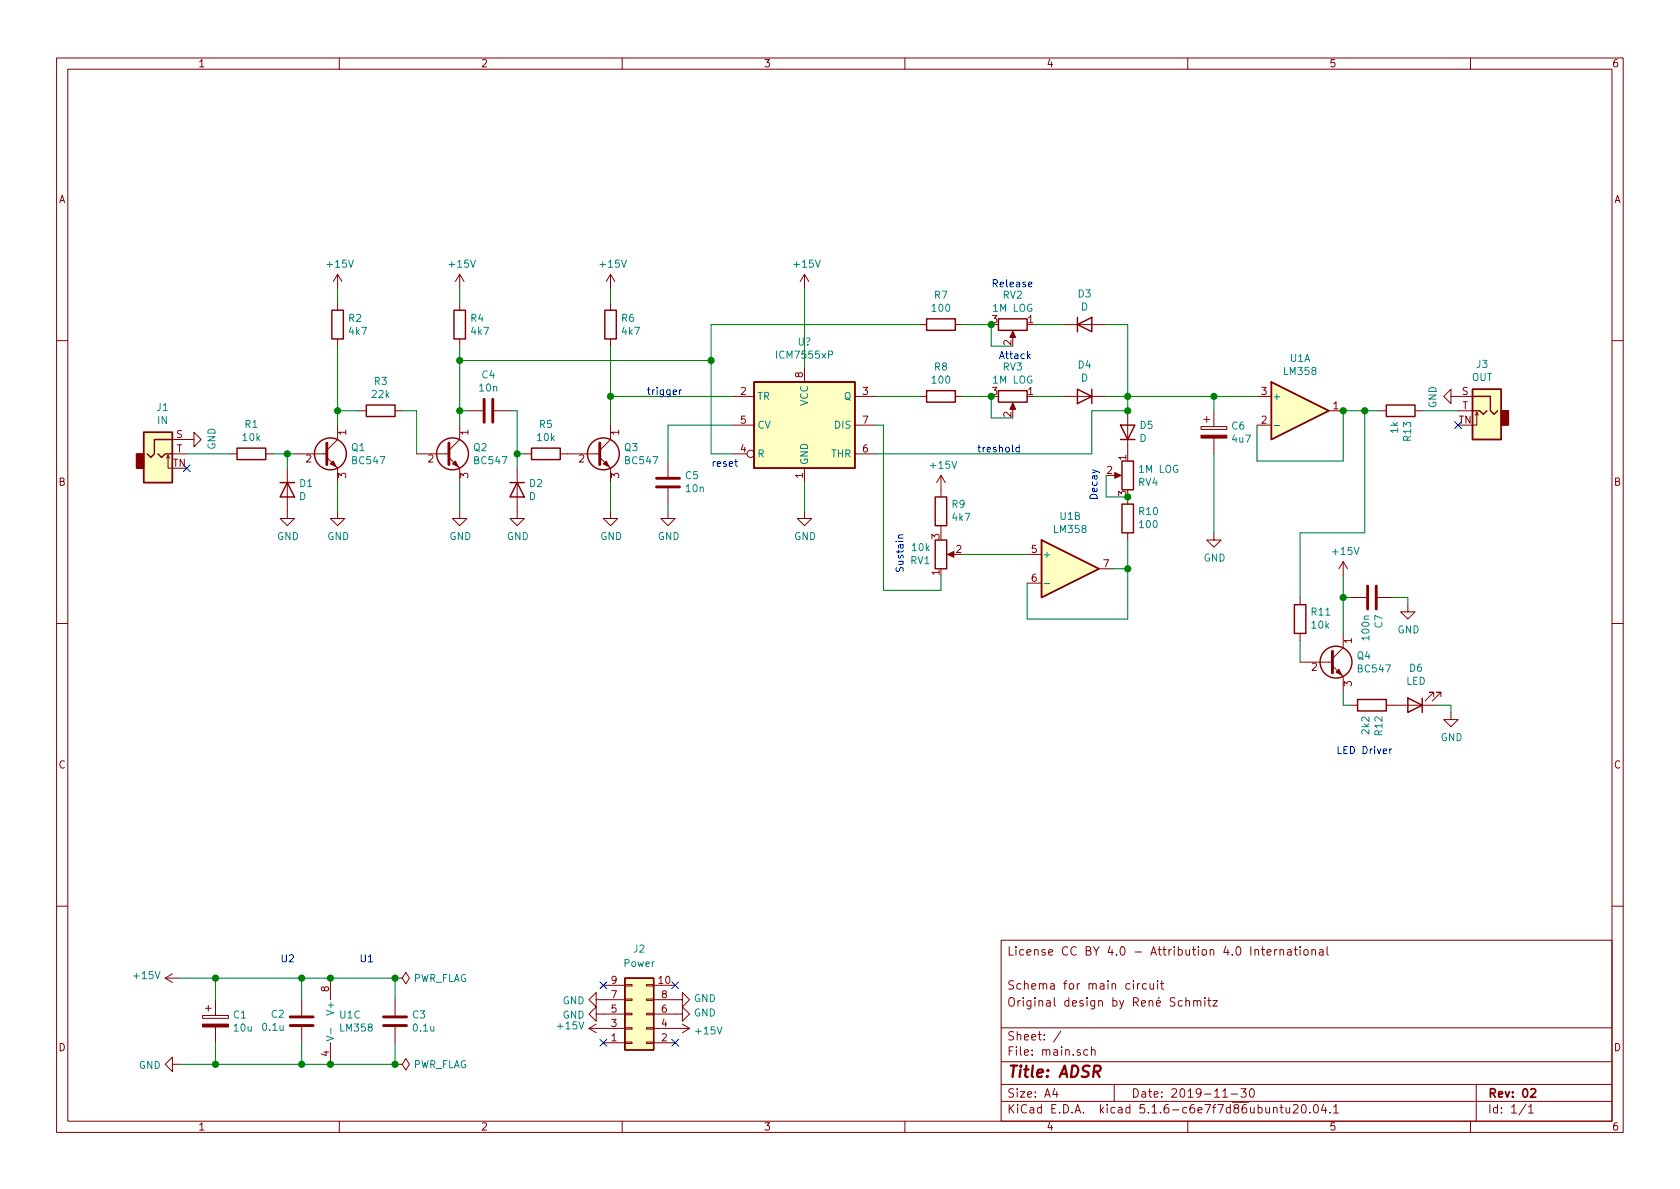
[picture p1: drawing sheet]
<svg xmlns="http://www.w3.org/2000/svg" width="297mm" height="210mm" viewBox="0 0 297 210" stroke-linecap="round" stroke-linejoin="round" font-family="sans-serif">
<g fill="none" stroke="#840000" stroke-width=".18">
<path d="M10 10.3h277v189.9h-277zM12 12.2h273v186.1h-273zM60 10.3v1.9M110 10.3v1.9M160 10.3v1.9M210 10.3v1.9M260 10.3v1.9M59.7 48.5l-.8 1.3M59.7 48.5v2.5M59.7 53.6v1.3M59.7 59.9v1.3M59.7 48.5l.8 1.3"/>
<path d="M81.3 48.5v2.5M81.3 53.6v1.3M81.3 59.9v1.3M81.3 48.5l-.8 1.3M81.3 48.5l.7 1.3M107.9 48.5l-.7 1.3M107.9 48.5v2.5M107.9 53.6v1.3M107.9 59.9v1.3M107.9 48.5l.8 1.3M142.2 48.5l-.7 1.3M142.2 48.5v2.5"/>
<path d="M142.2 48.5l.8 1.3M162.6 57.4h1.2M168.9 57.4h1.3M179.1 58.9v1M188 57.4h7.6M10 60.2h2M30.5 77.7h3.8v-1.3l1.3 1.3-1.3 1.3v-1.3M59.7 75.2v2.5l-1.9 1.9M63.5 72.6h1.3M69.8 72.6h1.3M81.3 75.2v2.5l-1.9 1.9M82.5 72.6h2.8"/>
<path d="M87.4 72.6h2.8M107.9 75.2v2.5l-1.9 1.9M129.5 75.2h3.8M129.5 70.1h3.8M142.2 65v2.6M151.1 75.2h3.8M151.1 70.1h3.8M162.6 70.1h1.2M168.9 70.1h1.3M179.1 71.6v1M188 70.1h7.6M199.4 72.6v7.7"/>
<path d="M212.3 75.4h4.6v.5h-4.6zM212.9 74.2h1M213.4 73.7v1M214.6 72.6v2.8M214.6 77.5v2.8M222.2 75.2h2.6M222.2 70.1h2.6M234.9 72.6h2.6M243.8 72.6h1.3M250.2 72.6h1.3M256.5 70.1v-1.3l-1.2 1.3 1.2 1.3v-1.3h3.8M257.8 72.6h2.5"/>
<path d="M261.1 72.9l-.2 .5M261.4 73.4l-.3-.5v2.3h-.8M285 60.2h2M29.5 81l.2-.5v2.3h.8M29.7 80.5l.3 .5M30.5 80.3h2.5M40.6 80.3h1.3M47 80.3h1.3M50.8 82.8v8.9h1.3l-1.3 1.3-1.3-1.3h1.3M52.1 80.3h5.7M57.8 80.9l1.9 1.9v2.5M59.7 90.4v1.3h1.3l-1.3 1.3-1.3-1.3h1.3"/>
<path d="M73.7 80.3h5.7M79.4 80.9l1.9 1.9v2.5M81.3 90.4v1.3h1.2l-1.2 1.3-1.3-1.3h1.3M91.4 82.8v8.9h1.3l-1.3 1.3-1.2-1.3h1.2M92.7 80.3h1.3M99.1 80.3h6.9M106 80.9l1.9 1.9v2.5M107.9 90.4v1.3h1.3l-1.3 1.3-1.2-1.3h1.2M118.1 90.4v1.3h1.3l-1.3 1.3-1.3-1.3h1.3M118.1 81.5v2.8M118.1 86.4v2.7M129.5 80.3h2.6"/>
<path d="M142.2 90.4v1.3h1.3l-1.3 1.3-1.2-1.3h1.2M142.2 82.8v2.5M151.1 80.3h3.8M166.4 84.1l-.8 1.2M166.4 84.1v3.8M166.4 93v1.2M166.4 84.1l.7 1.2M167.9 98h1M181.6 98h2.5M196.8 84.1h1.1M199.4 87.9v1.2M199.4 94.2v1.3"/>
<path d="M214.6 94.2v1.3h1.3l-1.3 1.3-1.2-1.3h1.2M237.5 99.3v2.5M237.5 99.3l-.8 1.3M237.5 99.3l.8 1.3M10 110.3h2M181.6 103.1h2.5M194.3 100.6h2.5M229.9 105.7v1.2M229.9 112v1.3M229.9 117.1h5.7M235.6 117.7l1.9 1.9v2.6M237.5 112v2.5l-1.9 2"/>
<path d="M238.8 105.7h2.8M243.6 105.7h2.8M248.9 106.9v1.3h1.3l-1.3 1.3-1.3-1.3h1.3M285 110.3h2M238.8 124.7h1.2M245.1 124.7h8.9M253.5 123.2v-.8h-.8h.8l-1.5 1.5M254.8 123.2v-.8h-.8h.8l-1.6 1.5M256.5 126v1.2h1.3l-1.3 1.3-1.2-1.3h1.2M10 160.2h2M29.2 173l1.3 .7M29.2 173h2.5"/>
<path d="M30.5 172.2l-1.3 .8M35.8 179.6h4.6v.5h-4.6zM36.3 178.3h1M36.8 177.8v1M38.1 176.8v2.8M53.3 176.8v2.8M58.4 173v3.8M69.8 173h1.3l.7-1 .6 1-.6 1-.7-1M69.8 173h.1M69.8 176.8v2.8M105.4 176.8v-1.3l-1.3 1.3 1.3 1.2v-1.2h5.1M105.4 179.3v-1.3l-1.3 1.3 1.3 1.3v-1.3h5.1"/>
<path d="M106.7 174.2h3.8M110.5 174.1h1.3v.3h-1.3zM110.5 176.7h1.3v.2h-1.3zM110.5 179.2h1.3v.2h-1.3zM114.3 174.1h1.3v.3h-1.3zM114.3 176.7h1.3v.2h-1.3zM114.3 179.2h1.3v.2h-1.3zM115.6 179.3h5v-1.3l1.3 1.3-1.3 1.3v-1.3M115.6 176.8h5v-1.3l1.3 1.3-1.3 1.2v-1.2M115.6 174.2h3.8M177 166.3h108v32h-108zM201.1 173.9v1"/>
<path d="M201.5 173.9l-.4 .3M202.7 174l-.4-.1-.3 .3 .1 .6h.6M203.3 173.9v.8a.37 .37 0 0 0 .7 .1M204 173.9v1M204.7 173.4v.2M204.7 173.9v1M205.2 173.9h.6M205.4 173.4v1.3l.4 .2M209 177l-.4-.1-.3 .3 .2 .6h.5M209.7 177.1l.2-.2 .4 .1v.9M209.7 176.4v1.5M211 177.1l.1-.1a.37 .37 0 0 1 .6 .1v.8"/>
<path d="M211 176.9v1M211.7 177.1l.2-.2 .3 .1 .1 .9M213 176.4v.2M213 176.9v1M213.5 176.9h.6M213.7 176.4v1.3l.4 .2M214.5 176.9h.7l-.7 1h.7M223 167.9h.6M223.2 167.4v1.3l.4 .2M224 168.4l.7-.1v-.3l-.5-.1-.2 .2 .1 .7h.6M225.4 167.9v1M225.8 167.9l-.4 .3"/>
<path d="M226.3 168l.2-.1 .4 .1v.9M226.3 167.9v1M227.7 168h.5l.1 .9M228.3 168.3h-.5l-.2 .2 .2 .4 .5-.1M228.8 167.9h.6M229 167.4v1.3l.4 .2M229.9 167.4v.2M229.9 167.9v1M230.6 168l.2-.1 .4 .1v.8l-.2 .1-.4-.1zM232 168l.2-.1 .3 .1 .1 .9M232 167.9v1M233.3 168h.6v.9"/>
<path d="M233.9 168.3h-.4l-.3 .2 .3 .4 .4-.1M234.6 167.4v1.3l.3 .2M285 160.2h2M30.5 188.2v-1.3l-1.3 1.3 1.3 1.3v-1.3h1.2M38.1 181.6v2.8M53.3 181.6v2.8M58.4 184.4v3.8M60 198.3v1.9M69.8 188.2h1.3l.7-1 .6 1-.6 1-.7-1M69.8 188.2h.1M69.8 181.6v2.8M104.1 181.9h6.4"/>
<path d="M104.1 181.9l1.3 .7M105.4 181.1l-1.3 .8M106.7 184.4h3.8M110 198.3v1.9M110.5 181.7h1.3v.3h-1.3zM110.5 184.3h1.3v.2h-1.3zM114.3 181.7h1.3v.3h-1.3zM114.3 184.3h1.3v.2h-1.3zM115.6 181.9h6.3M115.6 184.4h3.8M120.6 181.1l1.3 .8M121.9 181.9l-1.3 .7"/>
<path d="M160 198.3v1.9M177 194.8h108M177 191.8h108M177 187.8h108M177 181.8h108M186.5 192.5l-.4 1h1M186.8 193v1M187.6 182.3l-1.3 2M192.3 185.7l-.4-.1-.3 .3 .1 .6 .2 .1 .4-.1M193 185.7l.2-.1 .3 .1 .1 .9M193 185.1v1.5M197 191.8v3"/>
<path d="M210 198.3v1.9M216.2 194h.8M217.7 193.5h1.1M219.4 192.5h.9l-.5 .6 .5 .1v.7l-.3 .1-.6-.1M221.1 192.6l.2-.1a.8 .8 0 0 1 .5 .8 .8 .8 0 0 1-.5 .7 1 1 0 0 1-.2-1.4zM225.2 196l.2-.2 .3 .1 .1 .9M226.3 195.8h.6M226.5 195.3v1.3l.4 .2M227.4 195.8l.1 .9 .3 .1 .2-.1M228 195.8v1M228.7 195.5l.2-.2h.3l.3 .5-.9 1h.9M230.2 195.5l.4-.2a.94 .94 0 0 1 0 1.5l-.5-.3v-.6z"/>
<path d="M231.6 196.7v.1M232.4 195.4l.2-.1a.8 .8 0 0 1 .5 .8 .8 .8 0 0 1-.5 .7 1 1 0 0 1-.2-1.4zM234 195.2l-.3 1.1h.9M234.4 195.8v1M235.2 196.7v.1M235.8 195.8l.4-.5v1.5M235.8 196.8h.9M260 198.3v1.9M261 191.8v6.5M269.8 195.2l-1.2 2M270.3 195.8l.4-.5v1.5M270.3 196.8h.8"/>
<circle cx="132.7" cy="80.3" r=".63"/>
</g>
<path d="M270.7 192.7l.2-.2h.3l.3 .5-.9 1h.9" fill="none" stroke="#840000" stroke-width=".3"/>
<path d="M193.4 189.5h.8a.56 .56 0 0 0 .4-.5 .56 .56 0 0 0-.3-.6h-.8l-.2 2" fill="none" stroke="#840000" stroke-width=".41"/>
<path d="M225.3 75.3h1M184.6 103.2h1M57.7 183.2l1.3 .4-1.3 .5M58.5 181.8v1" fill="none" stroke="#008484" stroke-width=".18"/>
<g fill="#840000" stroke="#840000" stroke-width=".18">
<path d="M35.8 181.1h4.6v.5h-4.6z"/>
<path d="M197.1 83.6l1.1 .5-1.1 .5z"/>
<path d="M167.5 98l1.2-.5v1z"/>
<path d="M179.1 71.2l.5 1.2h-1z"/>
<path d="M236.2 118.9l.5-.5 .5 1z"/>
<path d="M80 82l.5-.5 .5 1z"/>
<path d="M212.3 77h4.6v.5h-4.6z"/>
<path d="M107.2 81.5l.5 1-1-.5z"/>
<path d="M58.4 82l.5-.5 .5 1z"/>
<path d="M179.1 58.5l.5 1.2h-1z"/>
</g>
<g fill="none" stroke="#840000" stroke-width=".51">
<path d="M57.8 78.4v3.8M79.4 78.4v3.8M85.6 70.6v4.1M87.1 70.6v4.1M106 78.4v3.8M116.1 84.6h4M116.1 86.1h4M235.6 115.2v3.8M241.8 103.6v4.1M243.3 103.6v4.1M51.3 179.8h4.1M67.8 179.8h4.1"/>
<path d="M51.3 181.4h4.1M67.8 181.4h4.1"/>
</g>
<g fill="none" stroke="#840000" stroke-width=".25">
<path d="M58.7 54.9h2v5h-2zM80.3 54.9h2v5h-2zM106.9 54.9h2.1v5h-2.1zM163.8 56.4h5.1v2h-5.1zM176.5 56.4h5.1v2h-5.1zM190.5 57.4l2.5-1.3v2.6zM190.5 56.1v2.6M25.4 76.4h5.1v8.9h-5.1zM30.5 77.7h-3.2v2.6l-.6 .6-.7-.6M41.9 79.2h5.1v2.1h-5.1zM64.8 71.6h5v2.1h-5zM94 79.2h5.1v2.1h-5.1z"/>
<path d="M133.3 67.6h17.8v15.2h-17.8zM163.8 69.1h5.1v2h-5.1zM176.5 69.1h5.1v2h-5.1zM190.5 68.8l2.5 1.3-2.5 1.3zM193 68.8v2.6M198.1 75.2h2.6l-1.3 2.5zM198.1 77.7h2.6M224.8 67.6l10.1 5-10.1 5.1zM245.1 71.6h5.1v2.1h-5.1zM260.3 68.8h5.1v8.9h-5.1zM260.3 72.6h1.3l.7 .7 .6-.7M260.3 70.1h3.2v2.5l.7 .7 .6-.7"/>
<path d="M27.9 80.3l.7 .6 .6-.6h1.3M49.5 85.3h2.6M50.8 85.3l1.3 2.6h-2.6zM90.2 85.3h2.5M91.4 85.3l1.3 2.6h-2.5zM165.4 95.5h2v5.1h-2zM165.4 87.9h2v5.1h-2zM184.1 95.5l10.2 5.1-10.2 5.1zM198.4 89.1h2v5.1h-2zM198.4 81.5h2v5.1h-2zM228.9 106.9h2v5.1h-2zM240 123.7h5.1v2h-5.1z"/>
<path d="M248.9 123.4l2.6 1.3-2.6 1.3zM251.5 123.4v2.6M110.5 173h5.1v12.7h-5.1z"/>
<circle cx="58.4" cy="80.3" r="2.82"/>
<circle cx="80" cy="80.3" r="2.82"/>
<circle cx="106.7" cy="80.3" r="2.82"/>
<circle cx="236.2" cy="117.1" r="2.82"/>
</g>
<g fill="#ffffc2" stroke="#ffffc2" stroke-width=".18">
<path d="M224.8 67.6l10.1 5-10.1 5.1z"/>
<path d="M184.1 95.5l10.2 5.1-10.2 5.1z"/>
<path d="M133.3 67.6h17.8v15.2h-17.8z"/>
<path d="M260.3 68.8h5.1v8.9h-5.1z"/>
<path d="M25.4 76.4h5.1v8.9h-5.1z"/>
<path d="M110.5 173h5.1v12.7h-5.1z"/>
</g>
<g fill="#840000" stroke="#840000" stroke-width=".25">
<path d="M265.4 72.6h1.3v2.6h-1.3z"/>
<path d="M24.1 80.3h1.3v2.5h-1.3z"/>
</g>
<g fill="none" stroke="#008400" stroke-width=".18">
<path d="M59.7 51v2.6M81.3 51v2.6M107.9 51v2.6M142.2 51v14M162.6 57.4h-36.9v22.9h3.8M170.2 57.4h5.1v3.8h3.8M182.9 57.4h5.1M195.6 57.4h3.8v15.2h-6.4v7.7h-38.1M59.7 61.2v14M59.7 72.6h3.8M71.1 72.6h2.6v7.7M81.3 72.6h1.2"/>
<path d="M81.3 61.2v14M81.3 63.7h44.4M90.2 72.6h1.2v10.2M107.9 70.1h21.6M107.9 61.2v14M129.5 75.2h-11.4v6.3M154.9 70.1h7.7M154.9 75.2h1.3v29.2h10.2v-2.6M170.2 70.1h5.1v3.8h3.8M182.9 70.1h5.1M195.6 70.1h26.6M214.6 70.1v2.5"/>
<path d="M241.3 72.6v21.6h-11.4v11.5M243.8 72.6h-6.3v8.9h-15.3v-6.3M251.5 72.6h6.3M33 80.3h7.6M48.3 80.3h3.8M50.8 80.3v2.5M59.7 85.3v5.1M81.3 85.3v5.1M91.4 80.3h1.3M107.9 85.3v5.1M118.1 89.1v1.3M142.2 85.3v5.1"/>
<path d="M170.2 98h11.4M195.6 84.1v3.8h3.8M199.4 95.5v14h-17.8v-6.4M214.6 80.3v13.9M196.8 100.6h2.6M229.9 113.3v3.8M237.5 101.8v10.2M237.5 105.7h1.3M246.4 105.7h2.5v1.2M237.5 122.2v2.5h1.3M254 124.7h2.5v1.3M31.7 173h38.1v3.8"/>
<path d="M38.1 173v3.8M53.3 173v3.8M38.1 184.4v3.8M53.3 184.4v3.8M69.8 184.4v3.8h-38.1"/>
</g>
<path d="M181.9 50.3l.5-.1v-.3h-.4l-.1 .2v.6h.5M120.2 68.9v.9M120.5 68.9l-.3 .3M180.2 79.1h-.3l-.3 .2 .1 .6h.5M180.2 78.7v1.2M181.8 62.9l.4 .5M182.2 62.6l-.5 .5M129.9 81.6h.5M130.1 81.2v1.1l.3 .2M245.7 132.4v.9M246.1 132.4l-.4 .3" fill="none" stroke="#0000c2" stroke-width=".18"/>
<g fill="#008400" stroke="#008400" stroke-width=".25">
<circle cx="58.4" cy="188.2" r=".51"/>
<circle cx="175.3" cy="70.1" r=".51"/>
<circle cx="108" cy="70.1" r=".51"/>
<circle cx="241.3" cy="72.6" r=".51"/>
<circle cx="69.9" cy="173" r=".51"/>
<circle cx="58.4" cy="173" r=".51"/>
<circle cx="237.5" cy="72.6" r=".51"/>
<circle cx="53.3" cy="173" r=".51"/>
<circle cx="81.3" cy="72.6" r=".51"/>
<circle cx="199.4" cy="70.1" r=".51"/>
<circle cx="125.7" cy="63.7" r=".51"/>
<circle cx="199.4" cy="87.9" r=".51"/>
<circle cx="59.7" cy="72.6" r=".51"/>
<circle cx="199.4" cy="72.6" r=".51"/>
<circle cx="53.3" cy="188.2" r=".51"/>
<circle cx="81.3" cy="63.7" r=".51"/>
<circle cx="38.1" cy="173" r=".51"/>
<circle cx="214.6" cy="70.1" r=".51"/>
<circle cx="69.9" cy="188.2" r=".51"/>
<circle cx="50.8" cy="80.3" r=".51"/>
<circle cx="38.1" cy="188.2" r=".51"/>
<circle cx="175.3" cy="57.4" r=".51"/>
<circle cx="199.4" cy="100.6" r=".51"/>
<circle cx="237.5" cy="105.7" r=".51"/>
<circle cx="91.4" cy="80.3" r=".51"/>
</g>
<path d="M257.2 74.6l1.2 1.2M258.4 74.6l-1.2 1.2M32.4 82.2l1.2 1.2M33.6 82.2l-1.2 1.2M106.1 173.6l1.2 1.2M107.3 173.6l-1.2 1.2M118.8 173.6l1.2 1.2M120 173.6l-1.2 1.2M106.1 183.8l1.2 1.2M107.3 183.8l-1.2 1.2M118.8 183.8l1.2 1.2M120 183.8l-1.2 1.2" fill="none" stroke="#000084" stroke-width=".18"/>
<text font-size="2.8" fill="#840000" x="178" y="190.5">Title: ADSR</text>
<g font-size="2.1" fill="#840000">
<text x="178" y="169">License CC BY 4.0 - Attribution 4.0 International</text>
<text x="178" y="178">Original design by René Schmitz</text>
<text x="178" y="175">Schema for main circuit</text>
<text x="178" y="184">Sheet: /</text>
<text x="178" y="186.7">File: main.sch</text>
<text x="178" y="196.9">KiCad E.D.A. kicad 5.1.6-c6e7f7d86ubuntu20.04.1</text>
<text x="178" y="194.1">Size: A4</text>
<text x="200" y="194.1">Date: 2019-11-30</text>
<text x="263" y="194.1">Rev: 02</text>
<text x="263" y="196.9">Id: 1/1</text>
</g>
<g font-size="1.8" fill="#840000">
<text x="35" y="11.9">1</text>
<text x="85" y="11.9">2</text>
<text x="135" y="11.9">3</text>
<text x="185" y="11.9">4</text>
<text x="235" y="11.9">5</text>
<text x="285" y="11.9">6</text>
<text x="10.4" y="35.9">A</text>
<text x="285.4" y="35.9">A</text>
<text x="175.4" y="57.1">3</text>
<text x="181.8" y="57.1">1</text>
<text x="178.8" y="61.1" transform="rotate(-90 178.8 61.1)">2</text>
<text x="131" y="69.8">2</text>
<text x="142" y="66.8" transform="rotate(-90 142 66.8)">8</text>
<text x="152.6" y="69.8">3</text>
<text x="175.4" y="69.8">3</text>
<text x="181.8" y="69.8">1</text>
<text x="223" y="69.8">3</text>
<text x="258.5" y="69.8">S</text>
<text x="31.2" y="77.5">S</text>
<text x="61.2" y="76.9" transform="rotate(-90 61.2 76.9)">1</text>
<text x="82.8" y="76.9" transform="rotate(-90 82.8 76.9)">1</text>
<text x="109.5" y="76.9" transform="rotate(-90 109.5 76.9)">1</text>
<text x="131" y="74.9">5</text>
<text x="152.6" y="74.9">7</text>
<text x="178.8" y="73.8" transform="rotate(-90 178.8 73.8)">2</text>
<text x="223" y="74.9">2</text>
<text x="235.7" y="72.4">1</text>
<text x="257.9" y="74.9">TN</text>
<text x="258.5" y="72.4">T</text>
<text x="30.6" y="82.5">TN</text>
<text x="31.2" y="80">T</text>
<text x="54.1" y="81.8">2</text>
<text x="75.7" y="81.8">2</text>
<text x="102.4" y="81.8">2</text>
<text x="131" y="80">4</text>
<text x="152.6" y="80">6</text>
<text x="195.7" y="83.8">2</text>
<text x="199.1" y="81.4" transform="rotate(-90 199.1 81.4)">1</text>
<text x="10.4" y="85.9">B</text>
<text x="61.2" y="84.6" transform="rotate(-90 61.2 84.6)">3</text>
<text x="82.8" y="84.6" transform="rotate(-90 82.8 84.6)">3</text>
<text x="109.5" y="84.6" transform="rotate(-90 109.5 84.6)">3</text>
<text x="142" y="84.6" transform="rotate(-90 142 84.6)">1</text>
<text x="199.1" y="87.7" transform="rotate(-90 199.1 87.7)">3</text>
<text x="285.4" y="85.9">B</text>
<text x="166.1" y="95.3" transform="rotate(-90 166.1 95.3)">3</text>
<text x="166.1" y="101.7" transform="rotate(-90 166.1 101.7)">1</text>
<text x="169.1" y="97.8">2</text>
<text x="182.4" y="97.8">5</text>
<text x="195.1" y="100.3">7</text>
<text x="182.4" y="102.9">6</text>
<text x="239" y="113.8" transform="rotate(-90 239 113.8)">1</text>
<text x="231.9" y="118.6">2</text>
<text x="239" y="121.4" transform="rotate(-90 239 121.4)">3</text>
<text x="10.4" y="135.9">C</text>
<text x="285.4" y="135.9">C</text>
<text x="108.1" y="174">9</text>
<text x="116.5" y="174">10</text>
<text x="58.2" y="175.4" transform="rotate(-90 58.2 175.4)">8</text>
<text x="108.1" y="179.1">5</text>
<text x="108.1" y="176.5">7</text>
<text x="117" y="179.1">6</text>
<text x="117" y="176.5">8</text>
<text x="10.4" y="185.9">D</text>
<text x="108.1" y="184.1">1</text>
<text x="108.1" y="181.6">3</text>
<text x="117" y="184.1">2</text>
<text x="117" y="181.6">4</text>
<text x="285.4" y="185.9">D</text>
<text x="58.2" y="186.8" transform="rotate(-90 58.2 186.8)">4</text>
<text x="35" y="199.9">1</text>
<text x="85" y="199.9">2</text>
<text x="135" y="199.9">3</text>
<text x="185" y="199.9">4</text>
<text x="235" y="199.9">5</text>
<text x="285" y="199.9">6</text>
</g>
<g font-size="1.8" fill="#008484">
<text x="58" y="47.3">+15V</text>
<text x="79.6" y="47.3">+15V</text>
<text x="106.2" y="47.3">+15V</text>
<text x="140.5" y="47.3">+15V</text>
<text x="165.3" y="52.8">R7</text>
<text x="177.4" y="52.8">RV2</text>
<text x="190.7" y="52.6">D3</text>
<text x="61.7" y="56.9">R2</text>
<text x="61.8" y="59.2">4k7</text>
<text x="83.3" y="56.9">R4</text>
<text x="83.4" y="59.2">4k7</text>
<text x="109.9" y="56.9">R6</text>
<text x="110.1" y="59.2">4k7</text>
<text x="164.9" y="55.1">100</text>
<text x="175.7" y="55.1">1M LOG</text>
<text x="191.1" y="54.9">D</text>
<text x="137.6" y="63.4">ICM7555xP</text>
<text x="141.1" y="61.1">U?</text>
<text x="165.3" y="65.5">R8</text>
<text x="177.4" y="65.5">RV3</text>
<text x="190.7" y="65.2">D4</text>
<text x="228.1" y="64">U1A</text>
<text x="261.1" y="65.1">J3</text>
<text x="65.8" y="70.4">22k</text>
<text x="66.2" y="68.1">R3</text>
<text x="84.8" y="69.2">10n</text>
<text x="85.2" y="66.9">C4</text>
<text x="133.9" y="70.7">TR</text>
<text x="142.9" y="71.8" transform="rotate(-90 142.9 71.8)">VCC</text>
<text x="149.3" y="70.7">Q</text>
<text x="164.9" y="67.8">100</text>
<text x="175.7" y="67.8">1M LOG</text>
<text x="191.1" y="67.5">D</text>
<text x="224.9" y="70.7">+</text>
<text x="227.1" y="66.3">LM358</text>
<text x="260.2" y="67.4">OUT</text>
<text x="27.8" y="72.7">J1</text>
<text x="27.9" y="75">IN</text>
<text x="43" y="78">10k</text>
<text x="43.3" y="75.7">R1</text>
<text x="95" y="78">10k</text>
<text x="95.4" y="75.7">R5</text>
<text x="133.9" y="75.8">CV</text>
<text x="147.7" y="75.8">DIS</text>
<text x="201.6" y="75.8">D5</text>
<text x="217.8" y="76">C6</text>
<text x="247.2" y="76.6" transform="rotate(-90 247.2 76.6)">1k</text>
<text x="249.5" y="77.9" transform="rotate(-90 249.5 77.9)">R13</text>
<text x="254" y="72.2" transform="rotate(-90 254 72.2)">GND</text>
<text x="38.1" y="79.5" transform="rotate(-90 38.1 79.5)">GND</text>
<text x="62.2" y="79.8">Q1</text>
<text x="62.4" y="82.1">BC547</text>
<text x="83.8" y="79.8">Q2</text>
<text x="84" y="82.1">BC547</text>
<text x="110.4" y="79.8">Q3</text>
<text x="110.7" y="82.1">BC547</text>
<text x="133.9" y="80.9">R</text>
<text x="142.9" y="82.3" transform="rotate(-90 142.9 82.3)">GND</text>
<text x="147" y="80.9">THR</text>
<text x="164.7" y="82.9">+15V</text>
<text x="201.5" y="78.2">D</text>
<text x="201.5" y="83.6">1M LOG</text>
<text x="218" y="78.3">4u7</text>
<text x="52.9" y="88.4">D</text>
<text x="53" y="86.1">D1</text>
<text x="93.5" y="88.4">D</text>
<text x="93.6" y="86.1">D2</text>
<text x="121.2" y="84.7">C5</text>
<text x="121.4" y="87">10n</text>
<text x="168.4" y="89.8">R9</text>
<text x="201.3" y="85.9">RV4</text>
<text x="49" y="95.5">GND</text>
<text x="57.9" y="95.5">GND</text>
<text x="79.5" y="95.5">GND</text>
<text x="89.6" y="95.5">GND</text>
<text x="106.1" y="95.5">GND</text>
<text x="116.3" y="95.5">GND</text>
<text x="140.4" y="95.5">GND</text>
<text x="168.5" y="92.1">4k7</text>
<text x="186.5" y="94.3">LM358</text>
<text x="187.5" y="91.9">U1B</text>
<text x="201.4" y="91.1">R10</text>
<text x="201.6" y="93.4">100</text>
<text x="161" y="99.8">RV1</text>
<text x="161.3" y="97.5">10k</text>
<text x="184.3" y="98.7">+</text>
<text x="212.8" y="99.3">GND</text>
<text x="235.8" y="98.1">+15V</text>
<text x="231.9" y="108.9">R11</text>
<text x="232" y="111.2">10k</text>
<text x="242.1" y="113" transform="rotate(-90 242.1 113)">100n</text>
<text x="244.4" y="111" transform="rotate(-90 244.4 111)">C7</text>
<text x="247.1" y="112">GND</text>
<text x="240" y="116.6">Q4</text>
<text x="240.2" y="118.9">BC547</text>
<text x="249.3" y="118.8">D6</text>
<text x="248.6" y="121.1">LED</text>
<text x="242.1" y="129.8" transform="rotate(-90 242.1 129.8)">2k2</text>
<text x="244.4" y="130" transform="rotate(-90 244.4 130)">R12</text>
<text x="254.7" y="131.1">GND</text>
<text x="23.8" y="173.1">+15V</text>
<text x="72.9" y="173.7">PWR_FLAG</text>
<text x="110.4" y="171">Power</text>
<text x="112.1" y="168.4">J2</text>
<text x="48" y="180">C2</text>
<text x="59.1" y="179.1" transform="rotate(-90 59.1 179.1)">V+</text>
<text x="99.5" y="177.6">GND</text>
<text x="122.7" y="179.8">GND</text>
<text x="122.7" y="177.2">GND</text>
<text x="41.3" y="180.1">C1</text>
<text x="41.4" y="182.4">10u</text>
<text x="46.5" y="182.3">0.1u</text>
<text x="60.1" y="180.1">U1C</text>
<text x="60.3" y="182.4">LM358</text>
<text x="73" y="180.1">C3</text>
<text x="73.2" y="182.4">0.1u</text>
<text x="98.7" y="182">+15V</text>
<text x="99.5" y="180.1">GND</text>
<text x="123.2" y="182.9">+15V</text>
<text x="24.5" y="189">GND</text>
<text x="72.9" y="188.9">PWR_FLAG</text>
</g>
<g font-size="1.8" fill="#0000c2">
<text x="175.3" y="50.8">Release</text>
<text x="176.5" y="63.5">Attack</text>
<text x="114.3" y="69.8">trigger</text>
<text x="125.7" y="82.5">reset</text>
<text x="172.7" y="80">treshold</text>
<text x="194.1" y="88" transform="rotate(-90 194.1 88)">Decay</text>
<text x="159.8" y="100.6" transform="rotate(-90 159.8 100.6)">Sustain</text>
<text x="236.2" y="133.3">LED Driver</text>
<text x="49.5" y="170.2">U2</text>
<text x="63.5" y="170.2">U1</text>
</g>
</svg>
